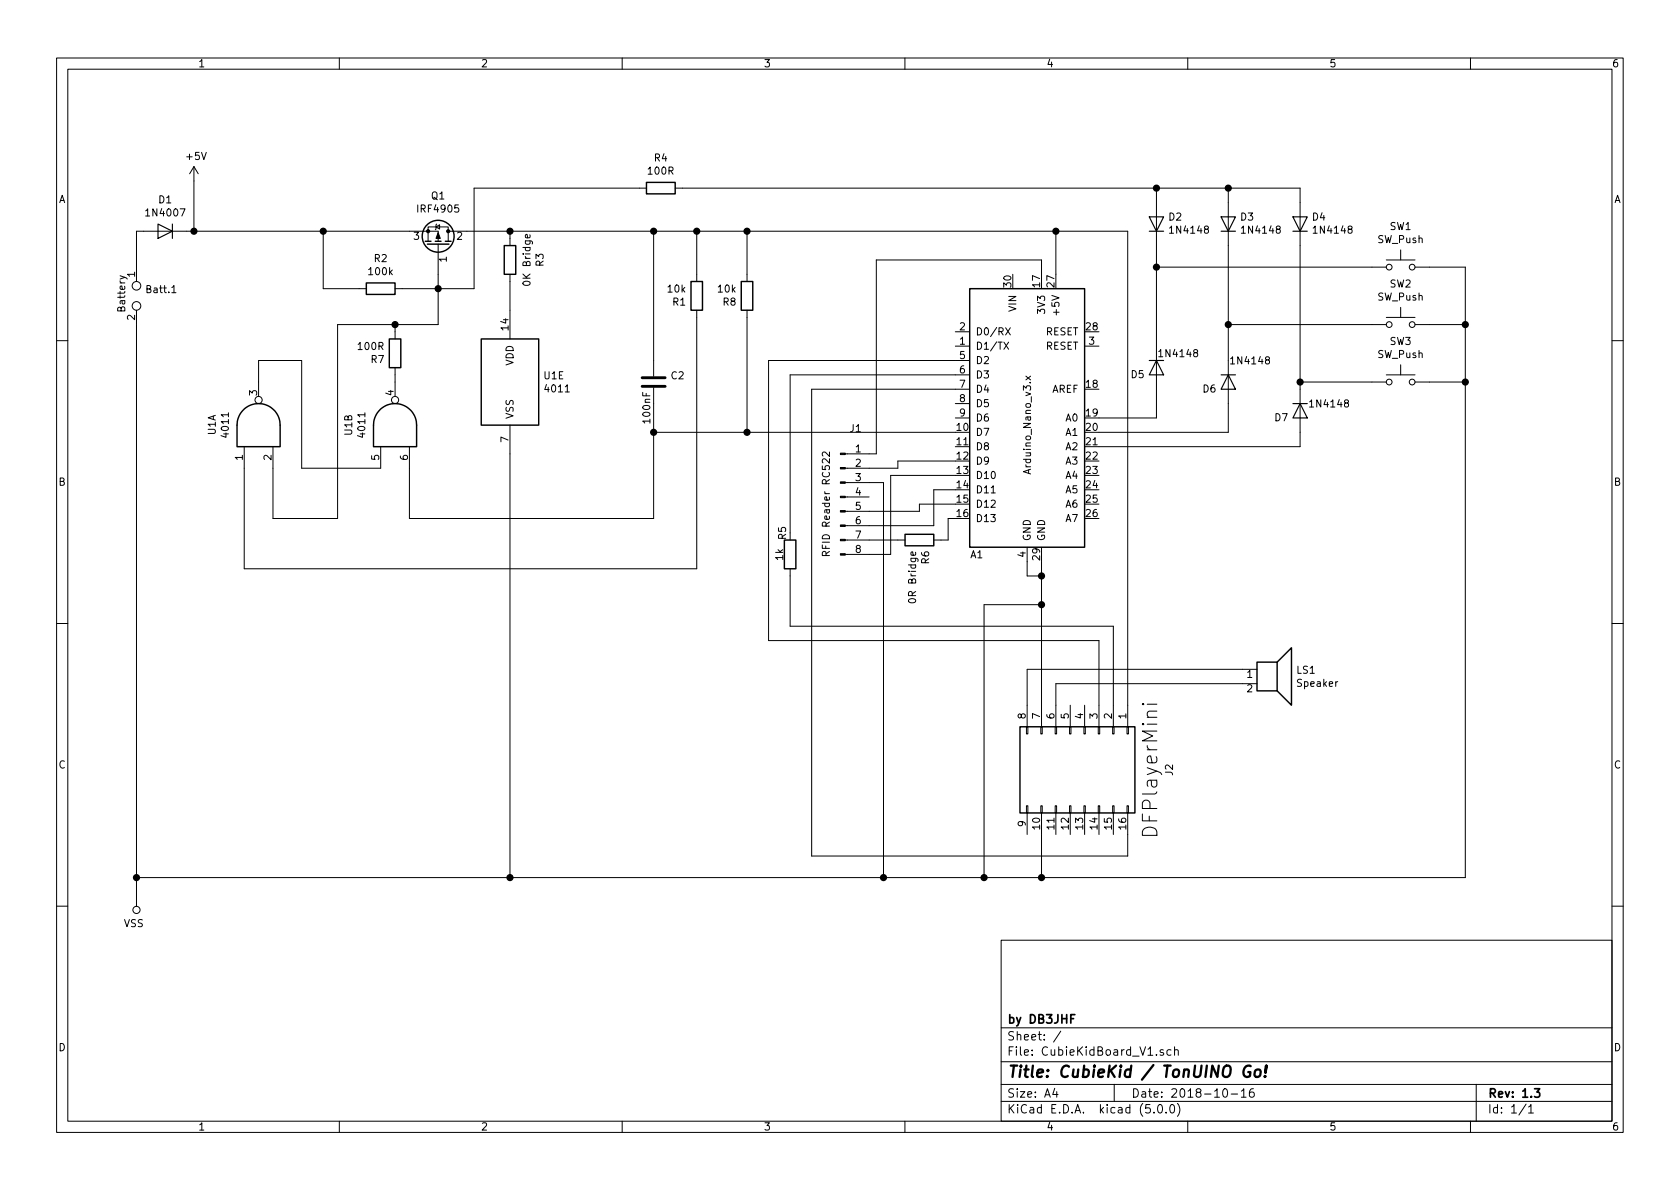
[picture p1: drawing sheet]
<svg xmlns="http://www.w3.org/2000/svg" width="297mm" height="210mm" viewBox="0 0 297 210" stroke-linecap="round" stroke-linejoin="round" font-family="sans-serif">
<g fill="none" stroke="#000" stroke-width=".18">
<path d="M10 10.3h277v189.9h-277zM12 12.2h273v186.1h-273zM60 10.3v1.9M110 10.3v1.9M160 10.3v1.9M210 10.3v1.9M260 10.3v1.9M34.3 29.5l-.8 1.2M34.3 29.5v11.4M34.3 29.5l.8 1.2M77.2 39.6l-.1 .1v.8l-.1 .1M114.3 33.3h-30.5v17.7h-14"/>
<path d="M119.4 33.3h110.5v45.7h-35.6M204.5 33.3v40.6h-10.2M217.2 33.3v43.1h-22.9M21.2 48.8l1.2 .4 .1 .1M24.1 54.9v105.4M30.4 51.8h.7M57.1 40.9v10.1h7.7M69.8 57.4v2.5M77.1 40.1l.6-.4v.8zM77.5 43.2v14.2h-17.8v34.3h-11.4v-12.7M77.5 42.7v-1.8h-53.4v8.9M79.2 40.9v-.8h-3.5v2.6"/>
<path d="M79.2 40.9h120.2v87.6M79.2 40.9v1.8M90.2 40.9v2.5M90.2 48.5v11.4M93.7 41.5v.4l-.2 .2-.6-.1v-.5l.3-.1 .1 .7M115.6 40.9v25.6M123.2 54.9v45.7h-80v-21.6M123.2 40.9v8.9M132.1 40.9v8.9M132.1 54.9v21.5M168.9 58.7h2.5M177.8 58l.8 1.2"/>
<path d="M178.6 58l-.8 1.2M184.1 48.5v-2.5h-29.2v34.3h-5.4M186.7 40.9v7.6M204.5 47.2h40.6M217.2 57.4h27.9M245.1 46h5.1M245.1 56.1h5.1M247.6 44.2v1.8M247.6 54.4v1.7M250.2 47.2h8.9v108h-235M250.2 57.4h8.9M10 60.2h2"/>
<path d="M45.7 70.1v-6.4h7.6v19.1h14v-3.8M69.8 65v5.1M90.2 75.2v80M115.6 68.6v23.1h-43.2v-12.7M115.6 76.4h53.3M146.7 79.9v.8l-.8-.7-.2-.1-.3 .3 .1 .4M168.9 61.2h2.5M168.9 71.4h2.5M168.9 73.9h2.5M171.4 63.7h-35.5v49.6h58.4v15.2M171.4 66.3h-31.7v29.2M171.4 68.8h-27.9v82.6h55.9v-7.6"/>
<path d="M177.5 60.5l.8 1.3M178.3 60.5l-.8 1.3M181.4 66.5l.8 .7M182.2 66.5l-.8 .7M191.8 61.2h2.5M229.9 67.6h15.2M245.1 66.3h5.1M247.6 64.5v1.8M250.2 67.6h8.9M285 60.2h2M146 98.2v-.6l-.2-.1-.3 .1-.1 .2v.4h1.3M146.7 97.5l-.7 .4"/>
<path d="M149.5 95.5h10.5M149.5 87.9h4.2M149.5 85.3h6.7v69.9M161.8 97.7l.1 .3-.2 .2-.6-.1v-.4l.3-.1 .1 .6M168.9 91.7h-1.3v3.8h-2.5M168.9 81.5h-10.2v1.3h-9.2M168.9 84.1h-11.4v13.9h-8M168.9 86.6h-3.8v6.4h-15.6M168.9 89.1h-6.3v1.3h-13.1M181.6 96.8v5h2.5M184.1 99.3v29.2M10 110.3h2"/>
<path d="M139.7 100.6v10.1h57.1v17.8M184.1 106.9h-10.1v48.3M222.2 118.4h-40.6v10.1M285 110.3h2M181.5 128.5h.2v1.3h-.2zM184 128.5h.3v1.3h-.3zM186.6 128.5h.2v1.3h-.2zM189.1 128.5h.3v1.3h-.3zM189.2 124.7v3.8M191.6 128.5h.3v1.3h-.3zM191.8 124.7v3.8M194.2 128.5h.2v1.3h-.2z"/>
<path d="M196.7 128.5h.3v1.3h-.3zM199.3 128.5h.2v1.3h-.2zM202 124.5l.1 .1 .1-.1-.1-.1-.1 .1h.2M202.8 124.5h1.7M222.2 120.9h-35.5v7.6M181.5 142.5h.2v1.3h-.2zM181.6 143.8v3.8M184 142.5h.3v1.3h-.3zM184.1 143.8v11.4M186.6 142.5h.2v1.3h-.2zM186.7 143.8v3.8M189.1 142.5h.3v1.3h-.3z"/>
<path d="M189.2 143.8v3.8M191.6 142.5h.3v1.3h-.3zM191.8 143.8v3.8M194.2 142.5h.2v1.3h-.2zM194.3 143.8v3.8M196.7 142.5h.3v1.3h-.3zM196.8 143.8v3.8M199.3 142.5h.2v1.3h-.2zM10 160.2h2M177 166.3h108v32h-108zM285 160.2h2M60 198.3v1.9"/>
<path d="M110 198.3v1.9M160 198.3v1.9M177 194.8h108M177 191.8h108M177 187.8h108M177 181.8h108M186.5 192.5l-.4 1h1M186.8 193v1M187.6 182.3l-1.3 2M197 191.8v3M204 196.7v.1M204.8 195.5l.4-.2a.94 .94 0 0 1 0 1.5 .79 .79 0 0 1-.4-1.3z"/>
<path d="M205.7 185.7a.37 .37 0 0 0-.6 .1l.1 .2 .5 .2 .1 .1-.3 .3-.4-.1M206.2 196.7v.1M207 195.4l.3-.1a.94 .94 0 0 1 0 1.5 .82 .82 0 0 1-.3-1.4zM207 185.7l-.4-.1-.3 .3 .1 .6 .2 .1 .4-.1M207.7 185.7a.37 .37 0 0 1 .6 .1v.8M207.7 185.1v1.5M208.2 195.1a1.71 1.71 0 0 1 0 2.3M210 198.3v1.9M216.3 192.7l.4-.2a.94 .94 0 0 1 0 1.5 .79 .79 0 0 1-.4-1.3zM217.7 193.5h1.1M219.5 193l.4-.5v1.5M219.5 194h.8"/>
<path d="M221.6 192.5a.59 .59 0 0 0-.7 .7l.1 .7 .2 .1 .5-.1 .1-.5-.2-.2-.4-.1-.3 .3M260 198.3v1.9M261 191.8v6.5M269.8 195.2l-1.2 2M270.3 195.8l.4-.5v1.5M270.3 196.8h.8"/>
<circle cx="24.1" cy="50.5" r=".76"/>
<circle cx="24.1" cy="54.1" r=".76"/>
<circle cx="245.6" cy="47.2" r=".51"/>
<circle cx="245.6" cy="57.4" r=".51"/>
<circle cx="249.7" cy="57.4" r=".51"/>
<circle cx="249.7" cy="47.2" r=".51"/>
<circle cx="45.7" cy="70.7" r=".63"/>
<circle cx="69.8" cy="70.7" r=".63"/>
<circle cx="245.6" cy="67.6" r=".51"/>
<circle cx="249.7" cy="67.6" r=".51"/>
<circle cx="24.1" cy="160.9" r=".63"/>
</g>
<path d="M190 179.4h-.7v1.5M271.3 192.5h.9l-.5 .6 .5 .1v.7l-.2 .1-.7-.1" fill="none" stroke="#000" stroke-width=".3"/>
<path d="M221.1 188.5a1.02 1.02 0 0 0-1.2 .7 1.02 1.02 0 0 0 .5 1.2l.6-.1 .1-.7h-.4M222 189.3a.53 .53 0 0 1 .5-.2 .53 .53 0 0 1 .4 .4l-.1 .6a.54 .54 0 0 1-.5 .4 .54 .54 0 0 1-.5-.4zM223.7 190.3h.1l-.2 .1v-.1h.1l-.1 .1M223.9 188.4l-.2 1.3 .3-1.2-.1-.1-.1 .1-.1 1.2" fill="none" stroke="#000" stroke-width=".41"/>
<g fill="none" stroke="#000" stroke-width=".25">
<path d="M114.3 32.3h5.1v2h-5.1zM64.8 50h5v2.1h-5zM68.8 59.9h2.1v5.1h-2.1zM75.2 42.7h1M75.6 43.2h3.8M77 42.7h1M78.7 42.7h1.1M85.1 59.9h10.1v15.3h-10.1zM89.2 43.4h2v5.1h-2zM122.2 49.8h2v5.1h-2zM131.1 49.8h2v5.1h-2zM171.4 51h20.4v45.8h-20.4z"/>
<path d="M43 72.5a3.8 3.8 0 0 1 4.2-.8 3.8 3.8 0 0 1 2.3 3.5v3.8h-7.6v-3.8a3.8 3.8 0 0 1 1.1-2.7zM67.2 72.5a3.8 3.8 0 0 1 4.1-.8 3.8 3.8 0 0 1 2.4 3.5v3.8h-7.7v-3.8a3.8 3.8 0 0 1 1.2-2.7zM138.7 95.5h2v5.1h-2zM160 94.5h5.1v2h-5.1zM222.2 117.1h3.6v5.1h-3.6zM225.8 117.1l2.5-2.6v10.2l-2.5-2.5M180.3 128.5h20.4v15.3h-20.4z"/>
<circle cx="77.5" cy="41.8" r="2.82"/>
</g>
<g fill="none" stroke="#000" stroke-width=".2">
<path d="M27.9 39.6l2.6 1.3-2.6 1.3zM30.5 39.6v2.6M203.2 38.3h2.5l-1.2 2.6zM215.9 38.3h2.5l-1.2 2.6zM228.6 38.3h2.5l-1.2 2.6zM203.2 40.9h2.5M215.9 40.9h2.5M228.6 40.9h2.5M203.2 63.7h2.5M204.5 63.7l1.2 2.6h-2.5zM215.9 66.3h2.5M217.2 66.3l1.2 2.5h-2.5z"/>
<path d="M228.6 71.4h2.5M229.9 71.4l1.2 2.5h-2.5z"/>
</g>
<g fill="#000" stroke="#000" stroke-width=".18">
<path d="M77.5 41.1l.4 1.1h-.8zM148.6 97.9h.9v.3h-.9zM148.6 95.4h.9v.2h-.9zM148.6 92.8h.9v.3h-.9zM148.6 90.3h.9v.2h-.9zM148.6 87.8h.9v.2h-.9zM148.6 85.2h.9v.3h-.9zM148.6 82.7h.9v.2h-.9zM148.6 80.1h.9v.3h-.9z"/>
<circle cx="75.7" cy="40.9" r=".28"/>
<circle cx="79.2" cy="40.9" r=".28"/>
</g>
<path d="M113.5 68.3h4.1M113.5 66.8h4.1" fill="none" stroke="#000" stroke-width=".51"/>
<g fill="#000" stroke="#000" stroke-width=".25">
<circle cx="204.5" cy="33.3" r=".51"/>
<circle cx="217.2" cy="33.3" r=".51"/>
<circle cx="34.3" cy="40.9" r=".51"/>
<circle cx="57.2" cy="40.9" r=".51"/>
<circle cx="69.9" cy="57.4" r=".51"/>
<circle cx="77.5" cy="51" r=".51"/>
<circle cx="90.2" cy="40.9" r=".51"/>
<circle cx="115.6" cy="40.9" r=".51"/>
<circle cx="123.2" cy="40.9" r=".51"/>
<circle cx="132.1" cy="40.9" r=".51"/>
<circle cx="186.7" cy="40.9" r=".51"/>
<circle cx="204.5" cy="47.2" r=".51"/>
<circle cx="217.2" cy="57.4" r=".51"/>
<circle cx="259.1" cy="57.4" r=".51"/>
<circle cx="115.6" cy="76.4" r=".51"/>
<circle cx="132.1" cy="76.4" r=".51"/>
<circle cx="229.9" cy="67.6" r=".51"/>
<circle cx="259.1" cy="67.6" r=".51"/>
<circle cx="184.2" cy="101.8" r=".51"/>
<circle cx="184.2" cy="106.9" r=".51"/>
<circle cx="24.1" cy="155.2" r=".51"/>
<circle cx="90.2" cy="155.2" r=".51"/>
<circle cx="156.2" cy="155.2" r=".51"/>
<circle cx="174" cy="155.2" r=".51"/>
<circle cx="184.2" cy="155.2" r=".51"/>
</g>
<text font-size="3.6" x="204.7" y="147.4" transform="rotate(-90 204.7 147.4)">DFPlayerMini</text>
<text font-size="2.8" x="178" y="190.5">Title: CubieKid / TonUINO Go!</text>
<g font-size="2.1">
<text x="178" y="184">Sheet: /</text>
<text x="178" y="181">by DB3JHF</text>
<text x="178" y="186.7">File: CubieKidBoard_V1.sch</text>
<text x="178" y="196.9">KiCad E.D.A. kicad (5.0.0)</text>
<text x="178" y="194.1">Size: A4</text>
<text x="200" y="194.1">Date: 2018-10-16</text>
<text x="263" y="194.1">Rev: 1.3</text>
<text x="263" y="196.9">Id: 1/1</text>
</g>
<g font-size="1.8">
<text x="35" y="11.9">1</text>
<text x="85" y="11.9">2</text>
<text x="135" y="11.9">3</text>
<text x="185" y="11.9">4</text>
<text x="235" y="11.9">5</text>
<text x="285" y="11.9">6</text>
<text x="33.1" y="28.3">+5V</text>
<text x="115.7" y="28.6">R4</text>
<text x="10.4" y="35.9">A</text>
<text x="28.1" y="36">D1</text>
<text x="76.3" y="35.3">Q1</text>
<text x="114.7" y="30.9">100R</text>
<text x="285.4" y="35.9">A</text>
<text x="26.1" y="38.3">1N4007</text>
<text x="74.1" y="37.6">IRF4905</text>
<text x="206.7" y="39">D2</text>
<text x="207.1" y="41.3">1N4148</text>
<text x="219.4" y="39">D3</text>
<text x="219.8" y="41.3">1N4148</text>
<text x="232.1" y="39">D4</text>
<text x="232.5" y="41.3">1N4148</text>
<text x="245.7" y="40.7">SW1</text>
<text x="66.2" y="46.3">R2</text>
<text x="73.2" y="42.4">3</text>
<text x="79" y="46.3" transform="rotate(-90 79 46.3)">1</text>
<text x="80.8" y="42.4">2</text>
<text x="96.1" y="47.1" transform="rotate(-90 96.1 47.1)">R3</text>
<text x="243.6" y="43">SW_Push</text>
<text x="23.9" y="49" transform="rotate(-90 23.9 49)">1</text>
<text x="26.1" y="51.8">Batt.1</text>
<text x="65.3" y="48.7">100k</text>
<text x="93.8" y="50.1" transform="rotate(-90 93.8 50.1)">0K Bridge</text>
<text x="118.1" y="51.7">10k</text>
<text x="127" y="51.7">10k</text>
<text x="178.8" y="50.7" transform="rotate(-90 178.8 50.7)">30</text>
<text x="183.9" y="50.7" transform="rotate(-90 183.9 50.7)">17</text>
<text x="186.4" y="50.7" transform="rotate(-90 186.4 50.7)">27</text>
<text x="243.6" y="53.2">SW_Push</text>
<text x="245.7" y="50.8">SW2</text>
<text x="22.1" y="55" transform="rotate(-90 22.1 55)">Battery</text>
<text x="23.9" y="56.6" transform="rotate(-90 23.9 56.6)">2</text>
<text x="89.9" y="58.4" transform="rotate(-90 89.9 58.4)">14</text>
<text x="119" y="54">R1</text>
<text x="127.9" y="54">R8</text>
<text x="169.7" y="58.4">2</text>
<text x="172.5" y="59.3">D0/RX</text>
<text x="179.7" y="55" transform="rotate(-90 179.7 55)">VIN</text>
<text x="184.8" y="55.2" transform="rotate(-90 184.8 55.2)">3V3</text>
<text x="184.9" y="59.3">RESET</text>
<text x="187.3" y="55.3" transform="rotate(-90 187.3 55.3)">+5V</text>
<text x="192.1" y="58.4">28</text>
<text x="63.4" y="61.9">100R</text>
<text x="65.6" y="64.2">R7</text>
<text x="90.8" y="64.7" transform="rotate(-90 90.8 64.7)">VDD</text>
<text x="169.7" y="61">1</text>
<text x="169.7" y="63.5">5</text>
<text x="172.5" y="61.8">D1/TX</text>
<text x="172.5" y="64.4">D2</text>
<text x="184.9" y="61.8">RESET</text>
<text x="192.6" y="61">3</text>
<text x="205.2" y="63.2">1N4148</text>
<text x="217.9" y="64.4">1N4148</text>
<text x="243.6" y="63.3">SW_Push</text>
<text x="245.7" y="61">SW3</text>
<text x="45.5" y="69.9" transform="rotate(-90 45.5 69.9)">3</text>
<text x="69.6" y="69.9" transform="rotate(-90 69.6 69.9)">4</text>
<text x="96.2" y="67.1">U1E</text>
<text x="96.5" y="69.4">4011</text>
<text x="118.7" y="67.1">C2</text>
<text x="169.7" y="66">6</text>
<text x="169.7" y="68.6">7</text>
<text x="169.7" y="71.1">8</text>
<text x="172.5" y="66.9">D3</text>
<text x="172.5" y="69.5">D4</text>
<text x="185.9" y="69.5">AREF</text>
<text x="192.1" y="68.6">18</text>
<text x="200" y="66.9">D5</text>
<text x="212.7" y="69.4">D6</text>
<text x="38.2" y="76.9" transform="rotate(-90 38.2 76.9)">U1A</text>
<text x="40.5" y="77.1" transform="rotate(-90 40.5 77.1)">4011</text>
<text x="62.3" y="76.9" transform="rotate(-90 62.3 76.9)">U1B</text>
<text x="64.6" y="77.1" transform="rotate(-90 64.6 77.1)">4011</text>
<text x="90.8" y="74.2" transform="rotate(-90 90.8 74.2)">VSS</text>
<text x="115" y="74.7" transform="rotate(-90 115 74.7)">100nF</text>
<text x="150.3" y="76.4">J1</text>
<text x="169.2" y="76.2">10</text>
<text x="169.7" y="73.7">9</text>
<text x="172.5" y="77.1">D7</text>
<text x="172.5" y="72">D5</text>
<text x="172.5" y="74.5">D6</text>
<text x="188.5" y="74.5">A0</text>
<text x="188.5" y="77.1">A1</text>
<text x="192.1" y="73.7">19</text>
<text x="192.1" y="76.2">20</text>
<text x="225.4" y="74.5">D7</text>
<text x="231.9" y="72.1">1N4148</text>
<text x="42.9" y="81.4" transform="rotate(-90 42.9 81.4)">1</text>
<text x="48" y="81.4" transform="rotate(-90 48 81.4)">2</text>
<text x="67.1" y="81.4" transform="rotate(-90 67.1 81.4)">5</text>
<text x="72.1" y="81.4" transform="rotate(-90 72.1 81.4)">6</text>
<text x="89.9" y="78.2" transform="rotate(-90 89.9 78.2)">7</text>
<text x="151.3" y="80">1</text>
<text x="151.3" y="82.5">2</text>
<text x="169.2" y="78.7">11</text>
<text x="169.2" y="81.3">12</text>
<text x="169.2" y="83.8">13</text>
<text x="172.5" y="79.6">D8</text>
<text x="172.5" y="82.2">D9</text>
<text x="182.3" y="83.5" transform="rotate(-90 182.3 83.5)">Arduino_Nano_v3.x</text>
<text x="188.5" y="79.6">A2</text>
<text x="188.5" y="82.2">A3</text>
<text x="192.1" y="78.7">21</text>
<text x="192.1" y="81.3">22</text>
<text x="192.1" y="83.8">23</text>
<text x="10.4" y="85.9">B</text>
<text x="151.3" y="85.1">3</text>
<text x="151.3" y="87.6">4</text>
<text x="169.2" y="86.4">14</text>
<text x="169.2" y="88.9">15</text>
<text x="172.5" y="84.7">D10</text>
<text x="172.5" y="87.2">D11</text>
<text x="172.5" y="89.8">D12</text>
<text x="188.5" y="84.7">A4</text>
<text x="188.5" y="87.2">A5</text>
<text x="188.5" y="89.8">A6</text>
<text x="192.1" y="86.4">24</text>
<text x="192.1" y="88.9">25</text>
<text x="285.4" y="85.9">B</text>
<text x="139" y="95.4" transform="rotate(-90 139 95.4)">R5</text>
<text x="151.3" y="90.2">5</text>
<text x="151.3" y="92.7">6</text>
<text x="151.3" y="95.2">7</text>
<text x="169.2" y="91.4">16</text>
<text x="172.5" y="92.3">D13</text>
<text x="182.2" y="95.8" transform="rotate(-90 182.2 95.8)">GND</text>
<text x="184.8" y="95.8" transform="rotate(-90 184.8 95.8)">GND</text>
<text x="188.5" y="92.3">A7</text>
<text x="192.1" y="91.4">26</text>
<text x="138.5" y="99.1" transform="rotate(-90 138.5 99.1)">1k</text>
<text x="146.7" y="97.4" transform="rotate(-90 146.7 97.4)">RFID Reader RC522</text>
<text x="151.3" y="97.8">8</text>
<text x="164.3" y="99.7" transform="rotate(-90 164.3 99.7)">R6</text>
<text x="171.6" y="98.7">A1</text>
<text x="181.4" y="98.5" transform="rotate(-90 181.4 98.5)">4</text>
<text x="183.9" y="99" transform="rotate(-90 183.9 99)">29</text>
<text x="162" y="106.3" transform="rotate(-90 162 106.3)">0R Bridge</text>
<text x="220.5" y="119.9">1</text>
<text x="229.3" y="119.1">LS1</text>
<text x="220.5" y="122.4">2</text>
<text x="229.5" y="121.5">Speaker</text>
<text x="181.4" y="127.1" transform="rotate(-90 181.4 127.1)">8</text>
<text x="183.9" y="127.1" transform="rotate(-90 183.9 127.1)">7</text>
<text x="186.4" y="127.1" transform="rotate(-90 186.4 127.1)">6</text>
<text x="189" y="127.1" transform="rotate(-90 189 127.1)">5</text>
<text x="191.5" y="127.1" transform="rotate(-90 191.5 127.1)">4</text>
<text x="194.1" y="127.1" transform="rotate(-90 194.1 127.1)">3</text>
<text x="196.6" y="127.1" transform="rotate(-90 196.6 127.1)">2</text>
<text x="199.1" y="127.1" transform="rotate(-90 199.1 127.1)">1</text>
<text x="10.4" y="135.9">C</text>
<text x="207.4" y="137.1" transform="rotate(-90 207.4 137.1)">J2</text>
<text x="285.4" y="135.9">C</text>
<text x="181.4" y="146.1" transform="rotate(-90 181.4 146.1)">9</text>
<text x="183.9" y="146.6" transform="rotate(-90 183.9 146.6)">10</text>
<text x="186.4" y="146.6" transform="rotate(-90 186.4 146.6)">11</text>
<text x="189" y="146.6" transform="rotate(-90 189 146.6)">12</text>
<text x="191.5" y="146.6" transform="rotate(-90 191.5 146.6)">13</text>
<text x="194.1" y="146.6" transform="rotate(-90 194.1 146.6)">14</text>
<text x="196.6" y="146.6" transform="rotate(-90 196.6 146.6)">15</text>
<text x="199.1" y="146.6" transform="rotate(-90 199.1 146.6)">16</text>
<text x="21.9" y="164">VSS</text>
<text x="10.4" y="185.9">D</text>
<text x="285.4" y="185.9">D</text>
<text x="35" y="199.9">1</text>
<text x="85" y="199.9">2</text>
<text x="135" y="199.9">3</text>
<text x="185" y="199.9">4</text>
<text x="235" y="199.9">5</text>
<text x="285" y="199.9">6</text>
</g>
</svg>
